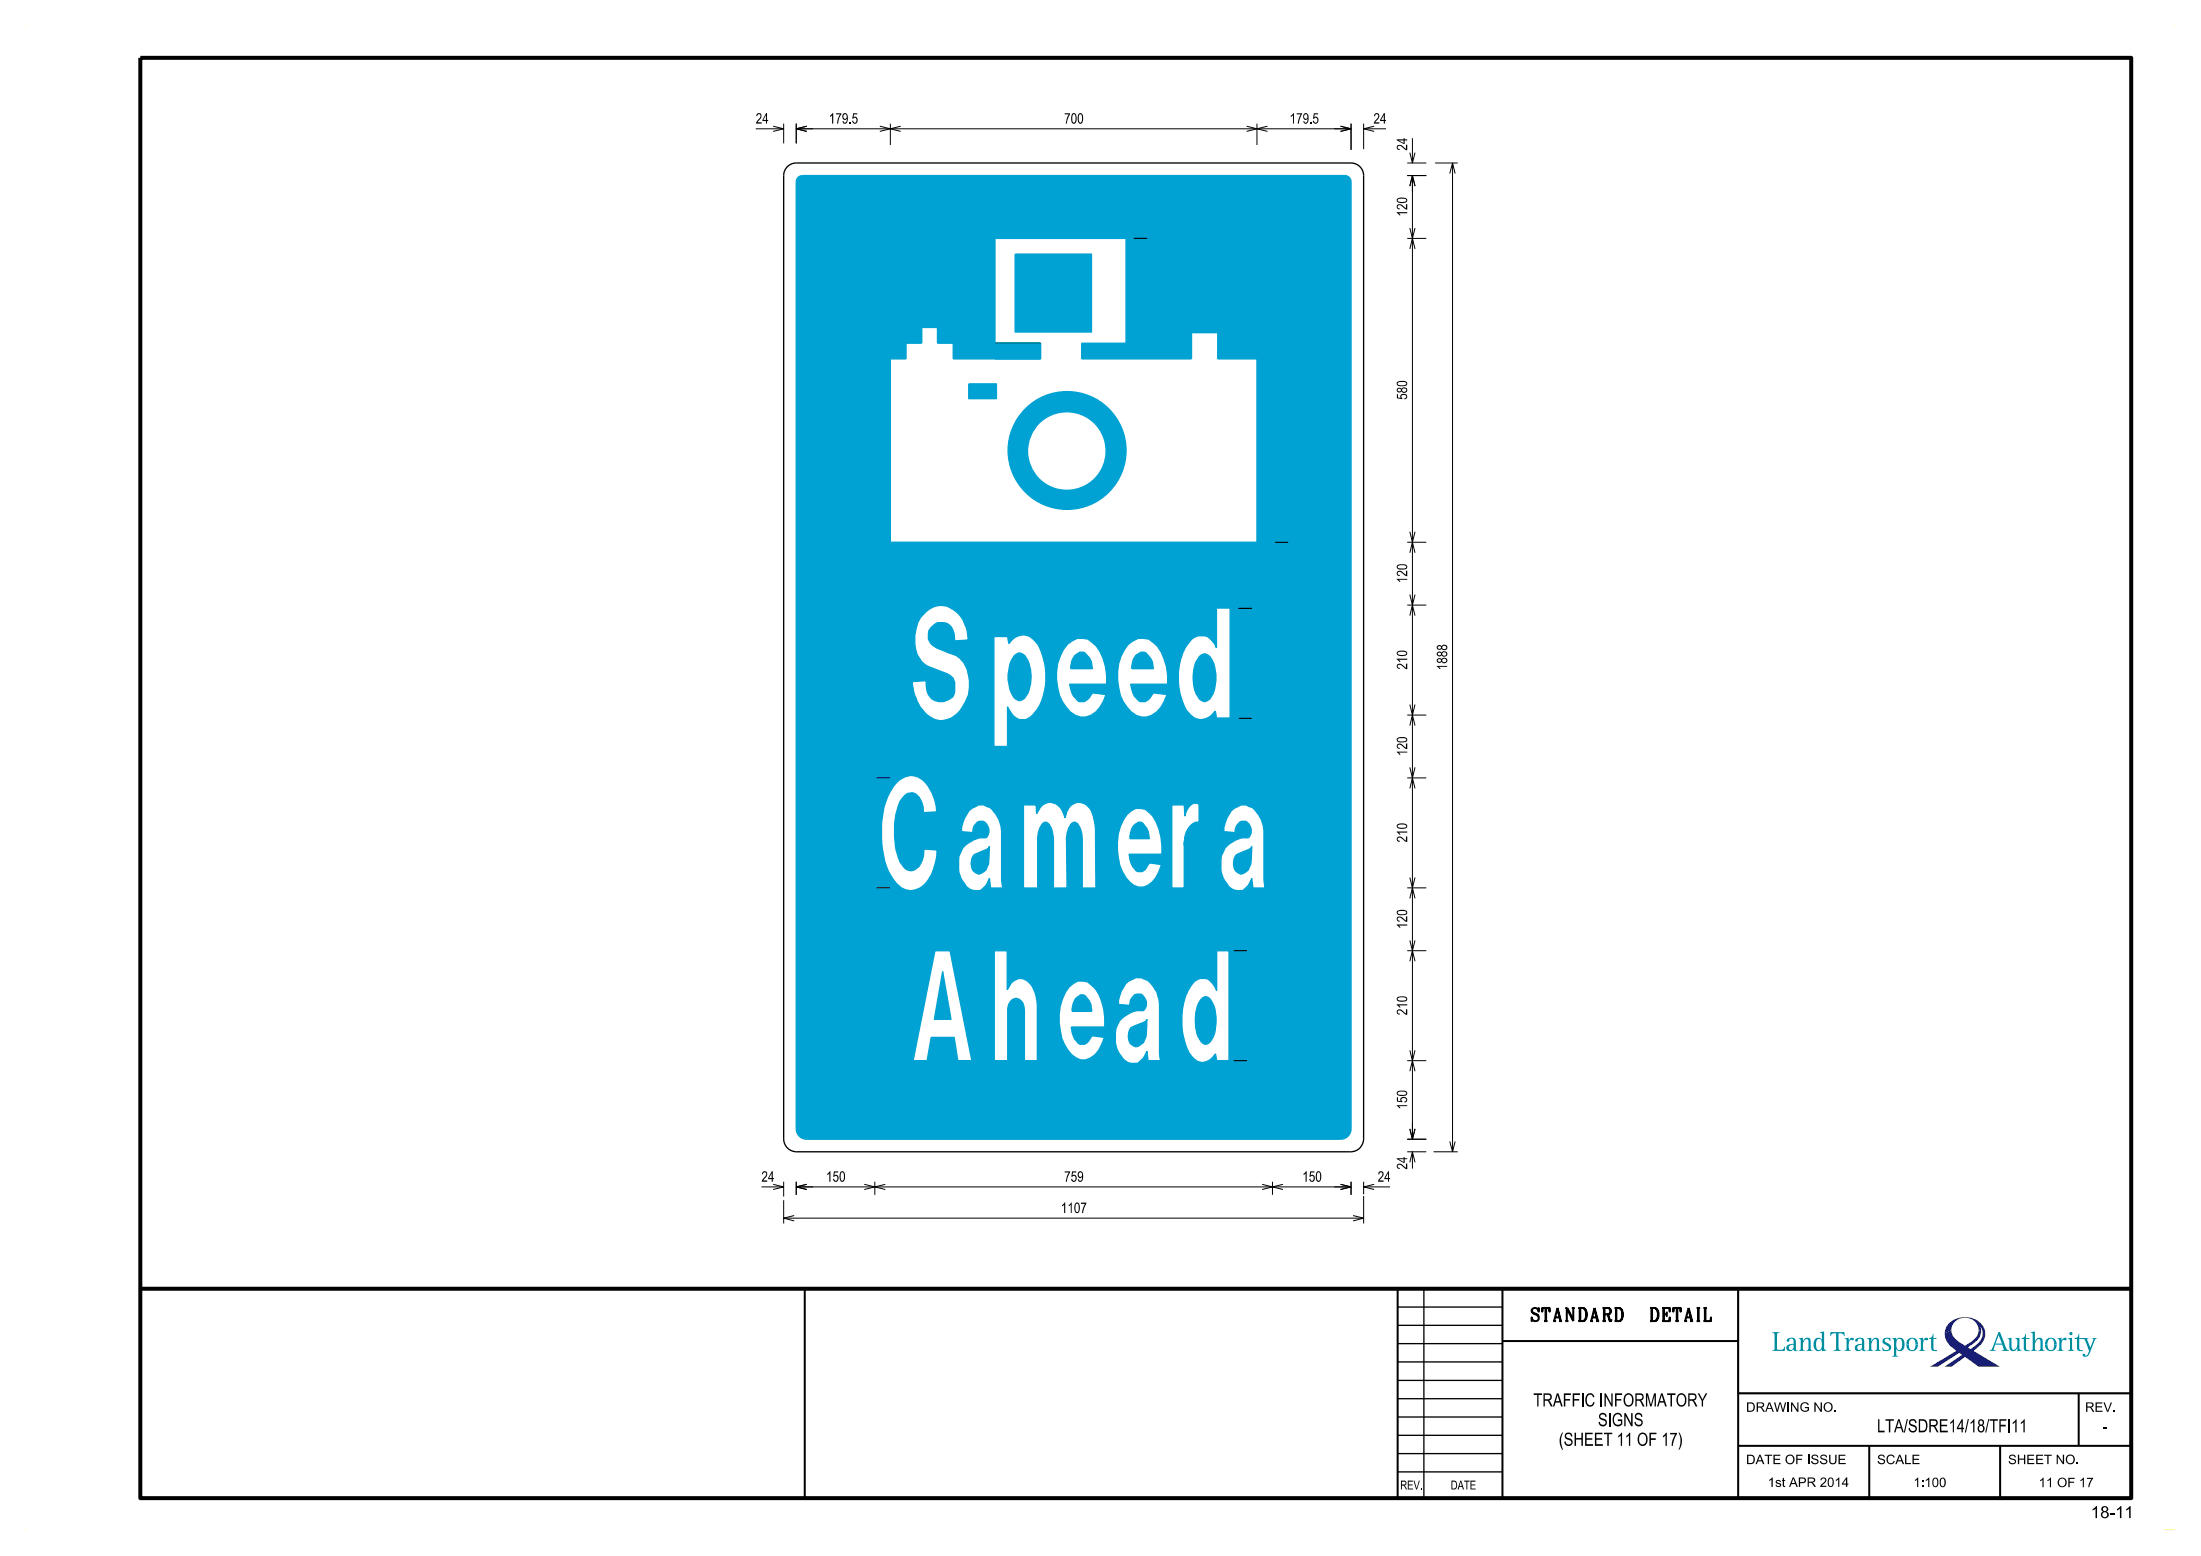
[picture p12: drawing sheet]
<svg xmlns="http://www.w3.org/2000/svg" width="420mm" height="297mm" viewBox="0 0 420 297" stroke-linecap="round" stroke-linejoin="round" font-family="sans-serif">
<g fill="#00a2d3">
<path d="M152.3 33.9l-.3 .4-.1 .4v180.8a1.98 1.98 0 0 0 2.1 1.9h101.8a1.99 1.99 0 0 0 2-1.9v-180.8a1.2 1.2 0 0 0-1.2-1.2h-103.5zM176.7 116.7a4.1 4.1 0 0 1 5.9 .2 8.2 8.2 0 0 1 2.2 5.3l-2.6 .1a3.5 3.5 0 0 0-1.4-3.3 3.4 3.4 0 0 0-2.2 0 2.55 2.55 0 0 0-1.4 2.4 2.55 2.55 0 0 0 1.5 2.2l2.4 1a5 5 0 0 1 3.8 4.7 7.8 7.8 0 0 1-3.4 7.8 4.1 4.1 0 0 1-5.4-1.5 9.7 9.7 0 0 1-2.1-5.5l2.7-.2v.5a2.95 2.95 0 0 0 2.8 3.5 3.2 3.2 0 0 0 2.5-1.2l.2-1.1a2.53 2.53 0 0 0-1.4-3l-3.5-1.3a5.2 5.2 0 0 1-2.7-4.5 9 9 0 0 1 1-4.9zM189.7 121.5h2.6l.2 1.3a3 3 0 0 1 4.7-.8 8.3 8.3 0 0 1 2.2 4.6 12.2 12.2 0 0 1-1.1 8.3 6.6 6.6 0 0 1-2.5 2.5 2.89 2.89 0 0 1-3.2-1.8l-.3-.7v7.6h-2.6zM203.7 123a3.6 3.6 0 0 1 5.5 .3 10.8 10.8 0 0 1 2 7.3h-7.1l.1 .5a3.7 3.7 0 0 0 1.8 2.8 1.78 1.78 0 0 0 2.1-1.2l.4-.4 2.6 .3a5.8 5.8 0 0 1-3.9 4.3 3.9 3.9 0 0 1-3.7-1.9 10.1 10.1 0 0 1 .2-12zM215.3 123a3.6 3.6 0 0 1 5.5 .3 11.1 11.1 0 0 1 2 7.3h-7l.1 .5a3.4 3.4 0 0 0 1.7 2.8 1.73 1.73 0 0 0 2.1-1.2l.4-.4 2.6 .3a5.8 5.8 0 0 1-3.9 4.3 3.9 3.9 0 0 1-3.7-1.9 8.3 8.3 0 0 1-1.8-5.2 9.2 9.2 0 0 1 2-6.8zM171.3 149.2a3.6 3.6 0 0 1 5.8 .8l.3 .5a9.8 9.8 0 0 1 1.4 4.5l-2.6 .1a3.7 3.7 0 0 0-2-3.8 2.8 2.8 0 0 0-2.7 2.3 17.3 17.3 0 0 0-.1 9.9 4.3 4.3 0 0 0 1.7 2.5 2.02 2.02 0 0 0 2.7-1.3l.4-1.3 .1-1.3 2.5 .1a9 9 0 0 1-3 7.1 3.5 3.5 0 0 1-5-1 13.5 13.5 0 0 1-2.6-8.2 16.3 16.3 0 0 1 2.2-9.9zM184.9 154.8l.5-.5 .7-.3a2.1 2.1 0 0 1 2.3 0 3.3 3.3 0 0 1 2 2 6.1 6.1 0 0 1 .7 3.4v8.6l.2 1.3 .2 .2h-2.5l-.2-1.8a4.2 4.2 0 0 1-1.7 2.3 2.62 2.62 0 0 1-3-1.3 5.5 5.5 0 0 1-1.2-4.5 4.8 4.8 0 0 1 4.5-4.3h.7a1.96 1.96 0 0 0-.5-3.1 1.59 1.59 0 0 0-1.9 1.3l-.1 .8-2.1-.2a6.8 6.8 0 0 1 1.4-3.9zM215.1 155.5a2.71 2.71 0 0 1 4.2-.4 8.7 8.7 0 0 1 2.4 6.3v1.7h-6.3l.1 .4a3.4 3.4 0 0 0 1.6 2.9 1.51 1.51 0 0 0 1.9-1.2l.3-.5 2.4 .3a5.6 5.6 0 0 1-3.5 4.3 3.4 3.4 0 0 1-3.4-1.8 9.1 9.1 0 0 1-1.6-5.3 9.7 9.7 0 0 1 1.9-6.7zM189.9 45.5h25v20h-8.5v3h21v-5h5v5h7.5v35h-70v-35h3v-3h3v-3h3v3h3v3h16.7v-3h-8.7zM234.9 154.8l.6-.5 .6-.3a2.1 2.1 0 0 1 2.4 0 3.3 3.3 0 0 1 1.9 2 6.1 6.1 0 0 1 .8 3.4v8.6l.2 1.3 .2 .2h-2.5l-.2-1.8a4.2 4.2 0 0 1-1.8 2.3 2.62 2.62 0 0 1-3-1.3 5.5 5.5 0 0 1-1.1-4.5 4.8 4.8 0 0 1 4.4-4.3h.8a1.96 1.96 0 0 0-.5-3.1 1.59 1.59 0 0 0-1.9 1.3l-.1 .8-2.2-.2a6.8 6.8 0 0 1 1.4-3.9zM178.4 181.5h2.9l4.2 21h-2.7l-.7-4.5h-4.4l-.8 4.5h-2.7zM204 188.4a2.91 2.91 0 0 1 3.6-1 6.2 6.2 0 0 1 2.7 3.8l.3 1.5 .2 3.3h-6.4l.1 .5a3.4 3.4 0 0 0 1.6 2.8 1.58 1.58 0 0 0 2-1.1l.3-.5 2.3 .3a5.6 5.6 0 0 1-3.5 4.3 3.6 3.6 0 0 1-3.4-1.8l-.7-1.2a11.1 11.1 0 0 1 .9-10.9zM214.8 187.7a4.2 4.2 0 0 1 3-1.1 4.4 4.4 0 0 1 3.1 3.5l.4 1.5v9.4l.1 1.3 .3 .2h-2.6l-.2-1.8a4.3 4.3 0 0 1-1.8 2.3 3.1 3.1 0 0 1-2.8-.9 6.3 6.3 0 0 1-.7-7.2 5.3 5.3 0 0 1 4.6-2 1.94 1.94 0 0 0-.5-3.1 1.59 1.59 0 0 0-2 1.3l-.1 .8-2.2-.2a6.8 6.8 0 0 1 1.4-4zM232.1 116.1h2.6v21h-2.6l-.2-1.4a3 3 0 0 1-4.6 .9 8.3 8.3 0 0 1-2.2-4.7l-.2-1.6a11.6 11.6 0 0 1 1.8-7.5 2.73 2.73 0 0 1 4.5-.6l.9 1.4zM195.3 153.6h2.4l.1 1.7a2.93 2.93 0 0 1 2.4-2.2 3.3 3.3 0 0 1 3 3l.3-1a2.46 2.46 0 0 1 2-1.9 2.46 2.46 0 0 1 2.5 1.1 11 11 0 0 1 1.1 5.6v9.6h-2.6v-9.4a4.4 4.4 0 0 0-1-3l-.6-.2a3.5 3.5 0 0 0-1.4 3l.1 9.6h-2.6v-9.4a4.9 4.9 0 0 0-1-3l-.6-.2a3.6 3.6 0 0 0-1.4 3v9.6h-2.7zM223.6 153.6h2.4l.1 2.2a3.6 3.6 0 0 1 1.3-2.3l.5-.2 .9 .2v3.4a2.34 2.34 0 0 0-2.3 1.7 5.6 5.6 0 0 0-.5 2.8v8.1h-2.4zM189.7 181.5h2.5v7.3h.1a2.81 2.81 0 0 1 2.5-2 3.5 3.5 0 0 1 2.8 2.8l.3 1.8v11.1h-2.4v-9.8l-.1-.7a1.44 1.44 0 0 0-.9-1.3 1.44 1.44 0 0 0-1.6 .4 2.4 2.4 0 0 0-.6 1.8v9.6h-2.6zM232.2 181.5h2.3v21h-2.3l-.2-1.3a2.92 2.92 0 0 1-3.4 1.4 4.9 4.9 0 0 1-2.4-3.3 13.4 13.4 0 0 1 .8-10.7 2.58 2.58 0 0 1 4-1.3l.7 .8 .5 1z" fill-rule="evenodd"/>
<path d="M192.4 86a11.2 11.2 0 0 0 22.5 0 11.2 11.2 0 0 0-22.5 0zM196.1 86.1a7.5 7.5 0 0 1 15 0 7.5 7.5 0 0 1-15 0z" fill-rule="evenodd"/>
<path d="M193.7 48.5h14.6v14.9h-14.6z" fill-rule="evenodd"/>
<path d="M184.9 73.3h5.2v2.8h-5.2z" fill-rule="evenodd"/>
</g>
<path d="M26.8 11h379.9v275h-379.9zM26.8 246h379.9" fill="none" stroke="#000" stroke-width=".76" stroke-linecap="butt"/>
<path d="M153.6 246v40M266.7 246v40M286.7 256h45M286.7 246v40M331.7 246v40M331.7 266h75M331.7 276h75M356.7 276v10M381.7 276v10M396.7 266v10" fill="none" stroke="#000" stroke-width=".38"/>
<path d="M5 5h.1M414.9 5h.1M5 292h.1M415 292h-1.9" fill="none" stroke="#ff0" stroke-width=".19"/>
<path d="M266.7 260h20M266.7 256.5h20M266.7 253h20M266.7 249.5h20M271.7 246v40M331.7 246h75v20h-75zM266.7 277.5h20M266.7 274h20M266.7 270.5h20M266.7 267h20M266.7 263.5h20M266.7 280.9h20" fill="none" stroke="#000" stroke-width=".25"/>
<g fill="#008c95">
<path d="M338.2 254.3h1.4v.1h-.3l-.2 .3v2.8l.1 .1h.9l.3-.2 .1-.3h.1v.7h-2.4l.4-.3v-2.8z" fill-rule="evenodd"/>
<path d="M341 255.6l-.1 .3 .2 .2 .3-.1 .2-.5h.3l.3 .2 .1 .8h-.6a.71 .71 0 0 0-.8 .6 .71 .71 0 0 0 .5 .8 .71 .71 0 0 0 .9-.4l.2 .4 .6-.1-.4-.2-.1-1.9-.5-.4-.8 .1zM341.5 256.9l.8-.2v.5l-.2 .4-.5 .1-.2-.2-.1-.4z" fill-rule="evenodd"/>
<path d="M343.2 255.5l.8-.2v.7l.5-.6h.8l.2 .5v1.7l.4 .2h-1.2l.4-.3v-1.6l-.3-.3-.5 .3-.3 .6v1l.4 .3h-1.2l.4-.2v-1.8z" fill-rule="evenodd"/>
<path d="M347.3 254.3l.8-.2v3.4l.4 .3-.8 .1v-.4l-.2 .3-.4 .1a1.31 1.31 0 0 1-.9-1.9 .79 .79 0 0 1 .6-.7 .79 .79 0 0 1 .9 .5v-1.2zM346.9 255.6l-.3 .3-.1 .5 .1 .7 .2 .5a.68 .68 0 0 0 .7-.2 .68 .68 0 0 0 .2-.7l-.2-.9-.3-.3z" fill-rule="evenodd"/>
<path d="M349.3 254.3h2.7v.7h-.1l-.3-.4-.8-.1v2.9l.2 .3h.4v.1h-1.6v-.1h.5l.1-.2v-3l-.8 .1-.2 .4h-.1z" fill-rule="evenodd"/>
<path d="M352 255.5l.8-.2v.6l.4-.5 .4-.1 .1 .1v.4l-.6-.1-.3 .5v1.4l.4 .2h-1.2l.4-.2v-1.9z" fill-rule="evenodd"/>
<path d="M354.1 255.6l.6-.3 .6 .1 .3 .2 .1 2 .4 .2-.6 .1-.2-.4-.3 .3-.5 .1-.4-.1-.1-.2a.78 .78 0 0 1 .1-.8 .78 .78 0 0 1 .8-.3h.4l-.1-.8-.5-.2-.2 .3a.26 .26 0 0 1-.4 .3 .26 .26 0 0 1 0-.5zM354.6 256.8l-.2 .3 .1 .4 .1 .2 .5-.1 .2-.4v-.5z" fill-rule="evenodd"/>
<path d="M356.3 255.5l.8-.2v.7l.3-.4 .3-.2h.7l.2 .5v1.6l.4 .3h-1.2l.3-.3v-1.7l-.2-.2-.5 .3-.3 .6v1l.4 .3h-1.2l.4-.2v-1.9z" fill-rule="evenodd"/>
<path d="M359.4 255.5l.5-.2 .8 .1 .1 .6-.6-.5h-.4l-.2 .3 .2 .4 .8 .4 .3 .3v.5l-.4 .4-.5 .1-.8-.1v-.6h.1l.3 .4 .3 .1 .4-.1 .2-.2-.2-.4-1-.6-.1-.6z" fill-rule="evenodd"/>
<path d="M361 255.5l.4 .3v2.9l-.4 .3h1.3l-.5-.4v-1.1l.3 .3 .3 .1a1.34 1.34 0 0 0 .9-2.1 .79 .79 0 0 0-.7-.5 .79 .79 0 0 0-.8 .4v-.4zM362 255.8a.56 .56 0 0 1 .7-.2 .56 .56 0 0 1 .3 .7l-.1 .9-.2 .4a.57 .57 0 0 1-.7-.1 .57 .57 0 0 1-.1-.6z" fill-rule="evenodd"/>
<path d="M364.1 255.6l.6-.3 .7 .1 .5 .5 .1 .7h-.5l-.2-.9a.66 .66 0 0 0-.8 0 .66 .66 0 0 0-.3 .8v.1h-.4l.1-.6z" fill-rule="evenodd"/>
<path d="M363.8 256.6h.4l.1 .7a.6 .6 0 0 0 .8 .4 .6 .6 0 0 0 .4-.7v-.4h.5l-.2 .7a1.11 1.11 0 0 1-1.3 .5 1.11 1.11 0 0 1-.7-1.2z" fill-rule="evenodd"/>
<path d="M366.1 255.5l.9-.2v.6l.3-.5h.6l-.1 .4-.5-.1-.3 .5v1.3l.4 .3h-1.3l.4-.2v-1.9z" fill-rule="evenodd"/>
<path d="M368.8 254.6h.1v.8h.6v.2h-.6v1.8l.2 .3h.5v.2h-.3a.63 .63 0 0 1-.8-.8v-1.5h-.3v-.2l.5-.2z" fill-rule="evenodd"/>
<path d="M381.4 254.2l-1.2 3.2-.6 .4h1.2l-.4-.2 .3-.9h1.4l.3 .9-.4 .2h1.4l-.4-.2-.2-.4-1.2-3zM381.4 254.8l.6 1.7h-1.2z" fill-rule="evenodd"/>
<path d="M383 255.5l.9-.2v1.9l.2 .4h.3l.4-.3 .2-.6-.1-1-.4-.2 .8-.2v2.1l.5 .4-.8 .1v-.6l-.5 .5-.4 .1-.4-.1-.3-.6v-1.4z" fill-rule="evenodd"/>
<path d="M386.5 254.6h.1v.8h.7v.2h-.7v1.9l.2 .2h.5v.2l-.8-.1-.3-.3v-1.9h-.4v-.2l.5-.2z" fill-rule="evenodd"/>
<path d="M387.5 254.3l.8-.2v1.9l.5-.6 .5-.1 .4 .2 .1 2.1 .4 .2h-1.3l.5-.3v-1.6l-.3-.3-.5 .3-.3 .6v1.1l.4 .2h-1.2l.4-.2v-3z" fill-rule="evenodd"/>
<path d="M390.2 256.6h.5l.1 .7a.6 .6 0 0 0 .7 .4 .6 .6 0 0 0 .5-.7v-.4h.5l-.1 .3a1.1 1.1 0 0 1-1.2 1 1.1 1.1 0 0 1-1-1.3z" fill-rule="evenodd"/>
<path d="M390.6 255.6l.7-.3a1.15 1.15 0 0 1 1.2 1.3h-.5l-.1-.6a.6 .6 0 0 0-.7-.5 .6 .6 0 0 0-.5 .8v.3h-.5l.1-.6z" fill-rule="evenodd"/>
<path d="M392.6 255.5l.8-.2v.6l.4-.5h.5v.4l-.6-.1-.3 .5v1.3l.4 .3h-1.2l.4-.2v-1.9z" fill-rule="evenodd"/>
<path d="M394.6 255.5l.8-.2v2.3l.4 .2h-1.2l.4-.3v-1.7z" fill-rule="evenodd"/>
<path d="M396.6 254.6h.2v.8h1.2v.2h-1.2v1.9l.2 .2h.4v.2l-.8-.1-.3-.3v-1.9h-.4v-.2l.6-.2z" fill-rule="evenodd"/>
<path d="M397.4 255.4l1.2 .1a.27 .27 0 0 0-.3 .2 .27 .27 0 0 0 .1 .3l.5 1.2 .6-1.5-.3-.3h1l-.5 .4-1.2 2.9-.4 .3-.7-.2a.27 .27 0 0 1 .2-.4 .27 .27 0 0 1 .3 .3l.3 .1 .1-.2 .3-.8-.8-2.1-.4-.1z" fill-rule="evenodd"/>
<circle cx="395.2" cy="254.6" r=".31"/>
</g>
<g fill="#171c8f">
<path d="M371.1 254.6l1.3-.7a3.5 3.5 0 0 0 2.2 2.7 .67 .67 0 0 0 1-.1 3.4 3.4 0 0 0 2-2.6l.4 .2a3.7 3.7 0 0 1-2.2 2.9l-.3 .2 .5 .3 .6-.4a3.4 3.4 0 0 0 1.7-2.5h.5a4 4 0 0 1-2.2 3.2l5 3.1h-4l-2.6-1.9-2.6 1.9h-1.3l3.3-2.3-.5-.4-4.2 2.7h-1.4l5-3.1-.2-.2a3.8 3.8 0 0 1-2-3z" fill-rule="evenodd"/>
<path d="M372.1 252.4a4.3 4.3 0 0 1 6.6 1.4l.1 .8h-.5l-.1-.8-.3-.6 .1 .9-.4-.2a2.63 2.63 0 0 0-2.6-2.4 2.63 2.63 0 0 0-2.6 2.4l-1.3 .7 .4-1.5z" fill-rule="evenodd"/>
</g>
<path d="M150.2 31.8l.7-.4 1-.3h105.9a2.41 2.41 0 0 1 2.4 2.4v183.9a2.47 2.47 0 0 1-2.5 2.4h-105.7a2.47 2.47 0 0 1-2.5-2.4v-183.9l.3-1.1zM189.9 65.5h8.7" fill="none" stroke="#000" stroke-width=".25"/>
<g fill="none" stroke="#00a2d3" stroke-width=".25">
<path d="M152.2 34l.6-.4 .3-.1h103.5a1.19 1.19 0 0 1 1.2 1.2v180.8a1.99 1.99 0 0 1-2 1.9h-101.8a1.99 1.99 0 0 1-2.1-1.9v-180.8zM189.9 45.5h25v20h-8.5v3h21v-5h5v5h7.5v35h-70v-35h3v-3h3v-3h3v3h3v3h16.7v-3h-8.7zM193.7 48.5h14.6v14.9h-14.6zM184.9 73.3h5.2v2.8h-5.2z"/>
<circle cx="203.6" cy="86.1" r="7.5"/>
<circle cx="203.6" cy="86" r="11.3"/>
</g>
<g fill="none" stroke="#000" stroke-width=".19">
<path d="M144.2 24.6h5.3M147.5 24.1l2 .5-2 .5M149.5 23.6v3.8M151.9 24.6h105.9M151.9 23.6v3.8M154 24.1l-2.1 .5 2.1 .5M167.9 24.1l2 .5-2 .5M169.9 23.6v4.1M171.9 24.1l-2 .5 2 .5M237.9 24.1l2 .5-2 .5M239.9 23.6v4.1M241.9 24.1l-2 .5 2 .5"/>
<path d="M255.8 24.1l2 .5-2 .5M257.8 23.6v5M260.2 23.6v4.9M260.2 24.6h4.3M262.2 24.1l-2 .5 2 .5M268.5 33.5h3.7M268.5 31.1h3.7M269 35.5l.5-2 .5 2M269 29.1l.5 2 .5-2M269.5 26.4v4.7M269.5 33.5v183.9M273.9 31.1h4.3"/>
<path d="M276.6 33.1l.6-2 .5 2M277.2 31.1v188.7M216.4 45.5h2.5M268.5 45.5h3.7M269 47.5l.5-2 .5 2M269 43.5l.5 2 .5-2M243.3 103.5h2.5M268.5 103.5h3.7M268.5 115.5h3.7M269 117.5l.5-2 .5 2M269 105.5l.5-2 .5 2M269 113.5l.5 2 .5-2"/>
<path d="M269 101.5l.5 2 .5-2M268.5 136.5h3.7M269 138.5l.5-2 .5 2M269 134.5l.5 2 .5-2M268.5 148.5h3.7M269 150.5l.5-2 .5 2M269 146.5l.5 2 .5-2M268.5 169.5h3.7M269 171.5l.5-2 .5 2M269 179.5l.5 2 .5-2M269 167.5l.5 2 .5-2M268.5 181.5h3.7"/>
<path d="M269 183.5l.5-2 .5 2M268.5 219.8h3.7M268.5 217.4h3.7M268.5 202.5h3.7M269 204.5l.5-2 .5 2M269 215.5l.5 1.9 .5-1.9M269 200.5l.5 2 .5-2M269.5 219.8v3.3M273.5 219.8h4.7M276.6 217.9l.6 1.9 .5-1.9M145.3 226.6h4.2M147.5 226.1l2 .5-2 .4"/>
<path d="M149.5 225.6v2.8M149.5 229.1v4.4M149.5 232.5h110.7M151.6 232l-2.1 .5 2.1 .5M151.9 226.6h105.9M151.9 225.6v2.5M154 226.1l-2.1 .5 2.1 .4M164.9 226.1l2 .5-2 .4M166.9 225.6v2.5M168.9 226.1l-2 .5 2 .4M240.8 226.1l2 .5-2 .4M242.8 225.6v2.5"/>
<path d="M244.8 226.1l-2 .5 2 .4M255.8 226.1l2 .5-2 .4M257.8 225.6v2.5M258.2 232l2 .5-2 .5M260.2 225.6v2.4M260.2 228.3v5.2M260.2 226.6h5.1M262.2 226.1l-2 .5 2 .4M269 221.9l.5-2.1 .5 2.1"/>
</g>
<g fill="#000">
<path d="M266.6 38a.6 .6 0 0 0 .1 .6 .6 .6 0 0 0 .6 .2l.6-.1a.54 .54 0 0 0 .6-.6 .54 .54 0 0 0-.7-.4h-.7zM266.7 38.1a1.77 1.77 0 0 1 1.6 0l.1 .1a1.24 1.24 0 0 1-1.7 0z" fill-rule="evenodd"/>
<path d="M266.7 39.1a1.34 1.34 0 0 1 1.5 .6l.1-.7h.2v1l-.6-.2a.88 .88 0 0 0-1.2-.5v.3l.4 .2v.2l-.3-.1-.2-.2z" fill-rule="evenodd"/>
<path d="M266.7 27.8a1.34 1.34 0 0 1 1.5 .6l.1-.8h.2v1.1l-.6-.3a.88 .88 0 0 0-1.2-.4v.3l.4 .2v.1h-.3l-.2-.3z" fill-rule="evenodd"/>
<path d="M266.5 26.6v.2l1.3 .7h.2v-.7h.5v-.2h-.5v-.2h-.2v.2zM266.9 26.8h.9v.5z" fill-rule="evenodd"/>
<path d="M266.5 40.5h2v.2h-1.6l.4 .4h-.3z" fill-rule="evenodd"/>
<path d="M266.7 74.1a.48 .48 0 0 0 0 .7 .48 .48 0 0 0 .7-.1 .57 .57 0 0 0 .9 .2 .57 .57 0 0 0 0-.9 .57 .57 0 0 0-.9 .2l-.2-.2zM266.7 74.4a.3 .3 0 0 1 .6 0 .3 .3 0 0 1-.6 0zM267.7 74.2a.37 .37 0 0 1 .5 0 .37 .37 0 0 1 0 .5 .37 .37 0 0 1-.5 0 .37 .37 0 0 1 0-.5z" fill-rule="evenodd"/>
<path d="M266.6 73a.58 .58 0 0 0 .1 .6 .58 .58 0 0 0 .6 .1h.6a.54 .54 0 0 0 .6-.6 .54 .54 0 0 0-.7-.4h-.7zM266.7 73.1a1.77 1.77 0 0 1 1.6 0l.1 .1a1.24 1.24 0 0 1-1.7 0z" fill-rule="evenodd"/>
<path d="M266.6 75.2h.2v.7h.5a.6 .6 0 0 1 .6-.7 .6 .6 0 0 1 .5 .9l-.4 .1v-.2a.34 .34 0 0 0 .4-.4 .34 .34 0 0 0-.5-.2 .34 .34 0 0 0-.5 .3l.2 .5-1-.2z" fill-rule="evenodd"/>
<path d="M266.6 108a.58 .58 0 0 0 .1 .6 .58 .58 0 0 0 .6 .1h.6a.54 .54 0 0 0 .6-.6 .54 .54 0 0 0-.7-.4l-.9 .1zM266.7 108.1a1.36 1.36 0 0 1 1.7 .1 1.26 1.26 0 0 1-1.7 .1z" fill-rule="evenodd"/>
<path d="M266.7 109.1a1.34 1.34 0 0 1 1.5 .6l.1-.8h.2v1.1l-.4-.1a1.34 1.34 0 0 0-1.3-.7l-.1 .4 .4 .1v.3l-.5-.4z" fill-rule="evenodd"/>
<path d="M266.5 110.5h2v.2h-1.6l.4 .4h-.3z" fill-rule="evenodd"/>
<path d="M266.7 124.4a.55 .55 0 0 0 0 .7 .55 .55 0 0 0 .6 .1h.6a.54 .54 0 0 0 .6-.6 .54 .54 0 0 0-.7-.4h-.7zM266.7 124.6a1.43 1.43 0 0 1 1.7 .1 1.24 1.24 0 0 1-1.7 0z" fill-rule="evenodd"/>
<path d="M266.7 126.8a1.34 1.34 0 0 1 1.5 .6l.1-.7h.2v1l-.4-.1a1.24 1.24 0 0 0-1.3-.6l-.1 .3 .4 .2v.2l-.5-.3z" fill-rule="evenodd"/>
<path d="M266.5 125.7h2v.2h-1.6l.4 .4h-.3z" fill-rule="evenodd"/>
<path d="M274.3 125.7a.47 .47 0 0 0 .1 .7 .47 .47 0 0 0 .7-.1 .59 .59 0 0 0 .9 .2 .59 .59 0 0 0 0-.9 .59 .59 0 0 0-.9 .2l-.3-.2zM274.4 126a.29 .29 0 0 1 .5 0 .29 .29 0 0 1-.5 0zM275.2 126a.4 .4 0 0 1 .8 0 .4 .4 0 0 1-.8 0z" fill-rule="evenodd"/>
<path d="M274.3 124.5a.47 .47 0 0 0 .1 .7 .47 .47 0 0 0 .7-.1 .55 .55 0 0 0 .9 .1 .55 .55 0 0 0-.4-.9l-.5 .3-.4-.2zM274.4 124.8a.29 .29 0 0 1 .5 0 .29 .29 0 0 1-.5 0zM275.2 124.8a.4 .4 0 0 1 .8 0 .4 .4 0 0 1-.8 0z" fill-rule="evenodd"/>
<path d="M274.3 123.3a.47 .47 0 0 0 .1 .7 .47 .47 0 0 0 .7-.2 .59 .59 0 0 0 .9 .3 .59 .59 0 0 0 0-1 .59 .59 0 0 0-.9 .3l-.4-.3zM274.4 123.6a.29 .29 0 0 1 .5 0 .29 .29 0 0 1-.5 0zM275.3 123.5a.36 .36 0 0 1 .7 0 .36 .36 0 0 1-.7 0z" fill-rule="evenodd"/>
<path d="M274.1 127.1h2.1v.2h-1.6l.3 .4h-.2z" fill-rule="evenodd"/>
<path d="M266.7 157.4a.55 .55 0 0 0 0 .7 .55 .55 0 0 0 .6 .1h.6a.51 .51 0 0 0 .6-.5 .51 .51 0 0 0-.6-.5h-.8zM266.7 157.6a1.4 1.4 0 0 1 1.7 .1 1.28 1.28 0 0 1-1.7 .1z" fill-rule="evenodd"/>
<path d="M266.6 141a.58 .58 0 0 0 .1 .6 .58 .58 0 0 0 .6 .1h.6a.54 .54 0 0 0 .6-.6 .54 .54 0 0 0-.7-.4h-.9zM266.7 141.1a1.77 1.77 0 0 1 1.6 0l.1 .1a1.24 1.24 0 0 1-1.7 0z" fill-rule="evenodd"/>
<path d="M266.7 159.8a1.34 1.34 0 0 1 1.5 .6l.1-.7h.2v1l-.4-.1a1 1 0 0 0-1.4-.5l.1 .3 .3 .1v.2l-.5-.3z" fill-rule="evenodd"/>
<path d="M266.7 142.1a1.34 1.34 0 0 1 1.5 .6l.1-.8h.2v1.1l-.4-.2a1.34 1.34 0 0 0-1.3-.6l-.1 .4 .4 .2v.1l-.5-.3z" fill-rule="evenodd"/>
<path d="M266.5 158.7h2v.2h-1.6l.4 .4h-.3z" fill-rule="evenodd"/>
<path d="M266.5 143.5h2v.1h-1.6l.4 .5h-.3z" fill-rule="evenodd"/>
<path d="M266.6 174a.58 .58 0 0 0 .1 .6 .58 .58 0 0 0 .6 .1h.6a.49 .49 0 0 0 .6-.3 .49 .49 0 0 0-.2-.6l-1.1-.1zM266.7 174.1a1.77 1.77 0 0 1 1.6 0l.1 .1a1.24 1.24 0 0 1-1.7 0z" fill-rule="evenodd"/>
<path d="M266.7 175a1.34 1.34 0 0 1 1.5 .7l.1-.8h.2v1.1l-.6-.3a.88 .88 0 0 0-1.2-.4v.3l.4 .2v.1h-.3l-.2-.3z" fill-rule="evenodd"/>
<path d="M266.5 176.5h2v.2h-1.6l.4 .4h-.3z" fill-rule="evenodd"/>
<path d="M266.6 190.5a.58 .58 0 0 0 .1 .6 .58 .58 0 0 0 .6 .1h.6a.54 .54 0 0 0 .6-.6 .54 .54 0 0 0-.7-.4h-.9zM266.7 190.6a1.36 1.36 0 0 1 1.7 .1 1.28 1.28 0 0 1-1.7 .1z" fill-rule="evenodd"/>
<path d="M266.7 192.8a1.34 1.34 0 0 1 1.5 .6l.1-.8h.2v1.1l-.4-.1a1.34 1.34 0 0 0-1.3-.7l-.1 .4 .4 .2v.2l-.5-.3z" fill-rule="evenodd"/>
<path d="M266.5 191.7h2v.2h-1.6l.4 .4h-.3z" fill-rule="evenodd"/>
<path d="M266.6 208.5a.58 .58 0 0 0 .1 .6 .58 .58 0 0 0 .6 .1h.6a.54 .54 0 0 0 .6-.6 .54 .54 0 0 0-.7-.4h-.9zM266.7 208.6a1.36 1.36 0 0 1 1.7 .1 1.26 1.26 0 0 1-1.7 .1z" fill-rule="evenodd"/>
<path d="M266.6 209.4h.2v.7l.5 .1a.61 .61 0 0 1 .6-.8 .61 .61 0 0 1 .5 .9l-.4 .1v-.1l.3-.2a.4 .4 0 0 0-.4-.5 .4 .4 0 0 0-.4 .6l.1 .2-1-.1z" fill-rule="evenodd"/>
<path d="M266.5 211h2v.1h-1.6l.4 .4h-.3z" fill-rule="evenodd"/>
<path d="M266.7 222.2a1.34 1.34 0 0 1 1.5 .7l.1-.8h.2v1.1l-.4-.2a1.34 1.34 0 0 0-1.3-.6l-.1 .3 .4 .2v.2l-.5-.3z" fill-rule="evenodd"/>
<path d="M266.5 221.1v.1l1.3 .8h.2v-.7h.5v-.2h-.5v-.2h-.2v.2zM266.9 221.3h.9v.5z" fill-rule="evenodd"/>
</g>
<g font-size="21" fill="#00a2d3">
<text x="174" y="137">Speed</text>
<text x="168.2" y="169.5">Camera</text>
<text x="174.2" y="202.5">Ahead</text>
</g>
<g font-size="2.5">
<text x="292.3" y="252.2">STANDARD</text>
<text x="313.9" y="252.2">DETAIL</text>
<text x="292.6" y="268.5">TRAFFIC INFORMATORY</text>
<text x="297.5" y="276">(SHEET 11 OF 17)</text>
<text x="304.9" y="272.2">SIGNS</text>
<text x="358.2" y="273.4">LTA/SDRE14/18/TFI11</text>
<text x="401.2" y="273.4">-</text>
</g>
<text font-size="2.3" x="399" y="289.8">18-11</text>
<g font-size="2">
<text x="144.2" y="23.6">24</text>
<text x="158.2" y="23.6">179.5</text>
<text x="203.1" y="23.6">700</text>
<text x="246.1" y="23.6">179.5</text>
<text x="262.1" y="23.6">24</text>
<text x="145.3" y="225.6">24</text>
<text x="157.6" y="225.6">150</text>
<text x="203.1" y="225.6">759</text>
<text x="248.5" y="225.6">150</text>
<text x="262.9" y="225.6">24</text>
<text x="202.4" y="231.5">1107</text>
</g>
<g font-size="1.8">
<text x="333.2" y="269.5">DRAWING NO.</text>
<text x="397.9" y="269.5">REV.</text>
<text x="333.2" y="279.5">DATE OF ISSUE</text>
<text x="358.2" y="279.5">SCALE</text>
<text x="383.2" y="279.5">SHEET NO.</text>
<text x="337.3" y="283.8">1st APR 2014</text>
<text x="365.1" y="283.8">1:100</text>
<text x="389" y="283.9">11 OF 17</text>
</g>
<g font-size="1.7">
<text x="267.2" y="284.3">REV.</text>
<text x="276.8" y="284.3">DATE</text>
</g>
</svg>
